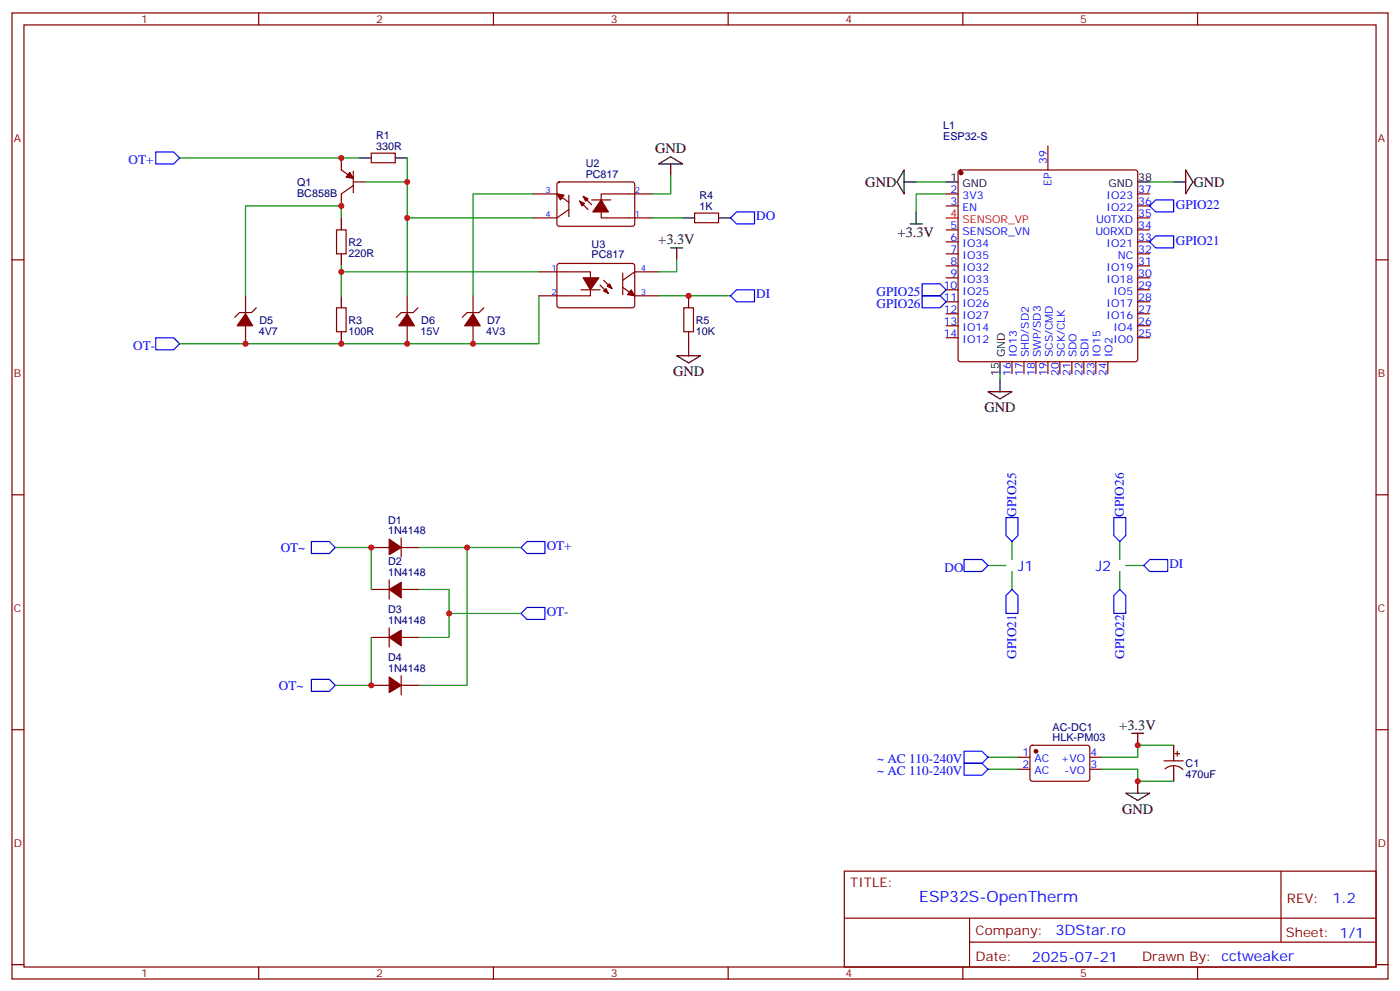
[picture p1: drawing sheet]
<svg xmlns="http://www.w3.org/2000/svg" width="412mm" height="292mm" viewBox="0 0 412 292" stroke-linecap="round" stroke-linejoin="round" font-family="sans-serif">
<g fill="none" stroke="#870000" stroke-width=".35">
<path d="M3.5 3.8h405.4v284.3h-405.4zM7.1 7.3h398.2v277.3h-398.2zM76.2 3.8v3.5M145.3 3.8v3.5M214.5 3.8v3.5M283.6 3.8v3.5M352.8 3.8v3.5M100.5 46.5v3.5l3.6 2.5M104.1 53.6h3.5M104.1 54.6l-3.6 2.5v3.5M104.1 50.4v6.3M109.4 45.1h7v2.8h-7z"/>
<path d="M157 57.1h7l3.6 2.4M164.3 53.8l.4-.2h21.8l.5 .7-.1 11.9-.6 .4-21.8-.1-.5-.6v-11.6zM167.6 57.4v6.4M170.7 59.2l2.5 2.5M171.8 57.8l2.5 2.5M174.3 58.8h5.6M192.3 57.1h-15.2v7h15.2M278.7 57.1h3.5M282.5 50.2l.4-.2h51.5l.5 .2 .2 .5v55.1l-.2 .5-.5 .2h-51.5l-.5-.3-.2-.4v-55.1zM308.7 43v7M335.1 57.1h3.6M3.5 76.5h3.6"/>
<path d="M99.1 67.7h2.9v7h-2.9zM164.3 77.7l.4-.2 21.8 .1 .5 .6-.1 12-.6 .4-21.8-.1-.5-.6v-11.7zM167.6 61.7l-3.6 2.4h-7M204.6 62.7h7.1v2.8h-7.1zM278.7 60.6h3.5M278.7 67.7h3.5M278.7 71.2h3.5M278.7 74.7h3.5M278.7 78.2h3.5M335.1 64.1h3.6M335.1 60.6h3.6M335.1 67.7h3.6"/>
<path d="M335.1 71.2h3.6M335.1 74.7h3.6M335.1 78.2h3.6M405.3 76.5h3.6M72.3 87.1v5.3M72.3 95.9v5.3M75.5 90.6l-1.4 1.4h-3.5l-1.5 1.4M99.1 90.6h2.9v7h-2.9zM119.9 87.1v5.3M119.9 95.9v5.3M123.1 90.6l-1.4 1.4h-3.5l-1.4 1.4M139.3 87.1v5.3"/>
<path d="M139.3 95.9v5.3M142.5 90.6l-1.4 1.4h-3.5l-1.4 1.4M158.7 80h15.2v7.1h-15.2M171.1 85.3h5.6M176.7 83.9l2.5 2.5M177.8 82.5l2.5 2.4M183.4 80.4v6.3M183.4 84.6l3.6 2.5h7M194 80h-7l-3.6 2.5M201.4 90.6h2.9v7h-2.9zM278.7 85.3h3.5M278.7 81.8h3.5"/>
<path d="M278.7 88.8h3.5M278.7 92.4h3.5M278.7 95.9h3.5M278.7 99.4h3.5M335.1 85.3h3.6M335.1 81.8h3.6M335.1 88.8h3.6M335.1 92.4h3.6M335.1 95.9h3.6M335.1 99.4h3.6M298.1 106.5v3.5M301.6 106.5v3.5"/>
<path d="M305.2 106.5v3.5M308.7 106.5v3.5M312.2 106.5v3.5M315.7 106.5v3.5M319.3 106.5v3.5M322.8 106.5v3.5M326.3 106.5v3.5M3.5 145.6h3.6M118.2 158.3v5.7M405.3 145.6h3.6M109.4 161.1h5.3M109.4 173.5h5.3"/>
<path d="M114.7 170.7v5.6M118.2 161.1h5.3M118.2 173.5h5.3M109.4 187.6h5.3M114.7 184.8v5.6M118.2 198.9v5.6M118.2 187.6h5.3M3.5 214.8h3.6M109.4 201.7h5.3M118.2 201.7h5.3M303.6 219.6l.5-.2h16.5l.4 .7v9.4l-.7 .4h-16.5l-.4-.7v-9.1zM405.3 214.8h3.6"/>
<path d="M299.9 222.9h3.5M299.9 226.4h3.5M321 222.9h3.6M321 226.4h3.6M342.9 223.9h5.6M343.2 226.3a3.8 3.8 0 0 1 5.2 .2M345.7 222.9v1M345.7 225.4v1M346.1 221.8h1.4M346.8 221.1v1.4M248.7 256.4h156.6v28.2h-156.6zM377.3 256.4v20.9"/>
<path d="M248.7 270.2h156.5M285.6 277.3h119.6M285.6 270.2v14.2M3.5 283.9h3.6M76.2 284.6v3.5M145.3 284.6v3.5M214.5 284.6v3.5M283.6 284.6v3.5M352.8 284.6v3.5M405.3 283.9h3.6"/>
</g>
<g fill="none" stroke="#008700" stroke-width=".35">
<path d="M52.9 46.5h52.9M107.6 53.6h12.3v33.5M119.9 46.5v7.1M157 57.1h-17.7v30M197.6 51.8v5.3h-5.3M269.9 53.6h8.8M278.7 57.1h-8.8v5.3M338.7 53.6h7M100.5 64.1v-3.5h-28.2v26.5M100.5 78.2v8.9M119.9 64.1h37.1M192.3 64.1h8.8"/>
<path d="M199.3 76.5v3.5h-5.3M100.5 80h58.2M158.7 87.1v14.1h-105.8M194 87.1h21.2M294.6 110v1.8M298.1 159.4v5.3M329.8 159.4v5.3M98.8 161.1h10.6v12.4M123.5 173.5h8.8v14.1h-8.8M123.5 161.1h14.1v40.6h-14.1M137.6 161.1h15.9M291 166.4h5.3"/>
<path d="M298.1 168.2v5.3M329.8 168.2v5.3M331.6 166.4h5.3M109.4 187.6v14.1h-10.6M132.3 180.6h21.2M345.7 219.4h-10.6v3.5h-10.5M291 226.4h8.9M291 222.9h8.9M324.6 226.4h10.5v3.5h10.6"/>
</g>
<g fill="none" stroke="#00f" stroke-width=".35">
<path d="M45.9 44.7h5.3l1.7 1.8-1.7 1.8h-5.3zM215.2 64.1l1.8-1.7h5.2v3.5h-5.2zM338.7 60.6l1.7-1.8h5.3v3.6h-5.3zM338.7 71.2l1.7-1.8h5.3v3.6h-5.3zM45.9 99.4h5.3l1.7 1.8-1.7 1.7h-5.3zM215.2 87.1l1.8-1.8h5.2v3.5h-5.2zM271.6 83.5h5.3l1.8 1.8-1.8 1.8h-5.3zM271.6 87.1h5.3l1.8 1.7-1.8 1.8h-5.3zM91.7 159.4h5.3l1.8 1.7-1.8 1.8h-5.3zM296.3 152.3h3.6v5.3l-1.8 1.8-1.8-1.8zM328.1 152.3h3.5v5.3l-1.8 1.8-1.7-1.8zM153.5 161.1l1.7-1.7h5.3v3.5h-5.3z"/>
<path d="M284 164.7h5.3l1.7 1.7-1.7 1.8h-5.3zM298.1 173.5l1.8 1.8v5.3h-3.6v-5.3zM329.8 173.5l1.8 1.8v5.3h-3.5v-5.3zM338.7 164.7h5.3v3.5h-5.3l-1.8-1.8zM91.7 200h5.3l1.8 1.7-1.8 1.8h-5.3zM153.5 180.6l1.7-1.8h5.3v3.5h-5.3zM284 224.6h5.3l1.7 1.8-1.7 1.8h-5.3zM284 221.1h5.3l1.7 1.8-1.7 1.7h-5.3z"/>
</g>
<g fill="none" stroke="#000" stroke-width=".35">
<path d="M105.8 46.5h3.6M116.4 46.5h3.5M194 48.3l3.6-2.2 3.5 2.2zM197.6 48.3v3.5M266.3 50v7.1l-2.1-3.5zM266.3 53.6h3.6M278.7 53.6h3.5M335.1 53.6h3.6M345.7 53.6h3.5M349.2 50l2.2 3.6-2.2 3.5zM100.5 64.1v3.6M100.5 74.7v3.5"/>
<path d="M197.6 73h3.5M199.3 73v3.5M201.1 64.1h3.5M211.7 64.1h3.5M268.1 65.9h3.5M269.9 62.4v3.5M100.5 87.1v3.5M100.5 97.6v3.6M202.8 87.1v3.5M202.8 97.6v7.1M199.3 104.7h7.1l-3.6 2.1zM291 115.3h7.1l-3.5 2.1z"/>
<path d="M294.6 106.5v3.5M294.6 111.8v3.5M333.4 215.8h3.5M335.1 215.8v3.6M345.7 219.4v3.5M331.6 233.5h7.1l-3.6 2.1zM335.1 229.9v3.6M345.7 226.4v3.5"/>
</g>
<g fill="#870000" stroke="#870000" stroke-width=".35">
<path d="M114.7 158.7l3.5 2.4-3.5 2.2z"/>
<path d="M114.7 199.2l3.5 2.5-3.5 2.1z"/>
<path d="M114.7 173.5l3.5-2.1v4.6z"/>
<path d="M114.7 187.6l3.5-2.1v4.6z"/>
<path d="M72.3 92.4l2.1 3.5h-4.6z"/>
<path d="M119.9 92.4l2.2 3.5h-4.6z"/>
<path d="M139.3 92.4l2.2 3.5h-4.6z"/>
<path d="M103 50.7l1.1 1.8-2.1-.4z"/>
<path d="M171.8 81.8h4.6l-2.5 3.5z"/>
<path d="M178.9 84.2l.7-.7 .7 1.4z"/>
<path d="M177.8 85.7l.7-.8 .7 1.5z"/>
<path d="M185.9 85.3l1.1 1.8-2.1-.4z"/>
<path d="M177.1 58.8l2.1 3.6h-4.6z"/>
<path d="M170.7 59.2l1.5 .7-.8 .7z"/>
<path d="M171.8 57.8l1.4 .7-.7 .7z"/>
<path d="M164 57.1l2.2 .3-1.1 1.4z"/>
<circle cx="305.2" cy="221.1" r=".53"/>
<circle cx="283.1" cy="50.9" r=".53"/>
</g>
<path d="M278.7 64.1h3.5" fill="none" stroke="#f00" stroke-width=".35"/>
<g fill="#c00">
<circle cx="109.4" cy="161.1" r=".88"/>
<circle cx="109.4" cy="201.7" r=".88"/>
<circle cx="132.3" cy="180.6" r=".88"/>
<circle cx="137.6" cy="161.1" r=".88"/>
<circle cx="119.9" cy="101.2" r=".88"/>
<circle cx="72.3" cy="101.2" r=".88"/>
<circle cx="100.5" cy="46.5" r=".88"/>
<circle cx="119.9" cy="53.6" r=".88"/>
<circle cx="100.5" cy="60.6" r=".88"/>
<circle cx="100.5" cy="101.2" r=".88"/>
<circle cx="139.3" cy="101.2" r=".88"/>
<circle cx="119.9" cy="64.1" r=".88"/>
<circle cx="100.5" cy="80" r=".88"/>
<circle cx="202.8" cy="87.1" r=".88"/>
<circle cx="335.1" cy="219.4" r=".88"/>
<circle cx="335.1" cy="229.9" r=".88"/>
</g>
<text font-size="4.6" fill="#00f" x="270.8" y="265.4">ESP32S-OpenTherm</text>
<g font-size="4.2">
<text x="193" y="45.1">GND</text>
<text x="254.9" y="55">GND</text>
<text x="351.5" y="55">GND</text>
<text x="193.9" y="71.9">+3.3V</text>
<text x="264.4" y="69.9">+3.3V</text>
<text x="198.3" y="110.7">GND</text>
<text x="290" y="121.4">GND</text>
<text x="329.7" y="214.8">+3.3V</text>
<text x="330.6" y="239.5">GND</text>
</g>
<g font-size="4.2" fill="#00f">
<text x="299.9" y="168.2">J1</text>
<text x="322.8" y="168.2">J2</text>
<text x="392.5" y="265.7">1.2</text>
<text x="310.9" y="275.2">3DStar.ro</text>
<text x="304" y="283">2025-07-21</text>
</g>
<g font-size="3.9" fill="#00f">
<text x="37.8" y="48.3">OT+</text>
<text x="222.8" y="64.8">DO</text>
<text x="346.4" y="61.4">GPIO22</text>
<text x="346.4" y="72">GPIO21</text>
<text x="222.8" y="87.8">DI</text>
<text x="258.2" y="87.1">GPIO25</text>
<text x="258.2" y="90.6">GPIO26</text>
<text x="39.3" y="102.9">OT-</text>
<text x="299.3" y="152" transform="rotate(-90 299.3 152)">GPIO25</text>
<text x="331" y="152.1" transform="rotate(-90 331 152.1)">GPIO26</text>
<text x="161" y="161.9">OT+</text>
<text x="82.7" y="162.5">OT~</text>
<text x="344.5" y="167.2">DI</text>
<text x="278.2" y="168.2">DO</text>
<text x="161" y="181.3">OT-</text>
<text x="299.3" y="193.9" transform="rotate(-90 299.3 193.9)">GPIO21</text>
<text x="331.2" y="193.9" transform="rotate(-90 331.2 193.9)">GPIO22</text>
<text x="82.1" y="203">OT~</text>
<text x="258.3" y="224.6">~ AC 110-240V</text>
<text x="258.3" y="228.2">~ AC 110-240V</text>
</g>
<g font-size="3.9" fill="#800">
<text x="250.5" y="261">TITLE:</text>
<text x="379.1" y="265.7">REV:</text>
<text x="287.4" y="275.2">Company:</text>
<text x="378.7" y="275.8">Sheet: 1/1</text>
<text x="287.4" y="282.9">Date:</text>
<text x="336.4" y="282.9">Drawn By: cctweaker</text>
</g>
<g font-size="3.2" fill="#800">
<text x="41.6" y="6.8">1</text>
<text x="110.8" y="6.8">2</text>
<text x="179.9" y="6.8">3</text>
<text x="249.1" y="6.8">4</text>
<text x="318.2" y="6.8">5</text>
<text x="4.1" y="41.9">A</text>
<text x="405.9" y="41.9">A</text>
<text x="4.1" y="111.1">B</text>
<text x="405.9" y="111.1">B</text>
<text x="4.1" y="180.2">C</text>
<text x="405.9" y="180.2">C</text>
<text x="4.1" y="249.3">D</text>
<text x="405.9" y="249.3">D</text>
<text x="41.6" y="287.6">1</text>
<text x="110.8" y="287.6">2</text>
<text x="179.9" y="287.6">3</text>
<text x="249.1" y="287.6">4</text>
<text x="318.2" y="287.6">5</text>
</g>
<g font-size="3.2" fill="#000080">
<text x="110.8" y="40.8">R1</text>
<text x="277.9" y="41.2">ESP32-S</text>
<text x="277.9" y="38">L1</text>
<text x="110.8" y="44">330R</text>
<text x="172.5" y="52.5">PC817</text>
<text x="172.5" y="49.3">U2</text>
<text x="87.5" y="57.9">BC858B</text>
<text x="87.5" y="54.7">Q1</text>
<text x="206" y="58.4">R4</text>
<text x="206" y="61.7">1K</text>
<text x="102.7" y="75.5">220R</text>
<text x="102.7" y="72.3">R2</text>
<text x="174.3" y="76.1">PC817</text>
<text x="174.3" y="72.9">U3</text>
<text x="76.5" y="95.3">D5</text>
<text x="102.7" y="95.3">R3</text>
<text x="124.1" y="95.3">D6</text>
<text x="143.5" y="95.3">D7</text>
<text x="205" y="95.3">R5</text>
<text x="76.2" y="98.5">4V7</text>
<text x="102.7" y="98.5">100R</text>
<text x="123.8" y="98.5">15V</text>
<text x="143.2" y="98.5">4V3</text>
<text x="205" y="98.5">10K</text>
<text x="114.3" y="154.1">D1</text>
<text x="114.3" y="157.3">1N4148</text>
<text x="114.3" y="166.4">D2</text>
<text x="114.3" y="169.6">1N4148</text>
<text x="114.3" y="183.7">1N4148</text>
<text x="114.3" y="180.6">D3</text>
<text x="114.3" y="194.7">D4</text>
<text x="114.3" y="197.8">1N4148</text>
<text x="310.1" y="215.2">AC-DC1</text>
<text x="310.1" y="218.2">HLK-PM03</text>
<text x="349.2" y="225.8">C1</text>
<text x="349.2" y="229">470uF</text>
</g>
<g font-size="3.2">
<text x="280" y="53.2">1</text>
<text x="335.3" y="53.2">38</text>
<text x="283.5" y="55">GND</text>
<text x="326.6" y="55">GND</text>
<text x="296" y="105.2" transform="rotate(-90 296 105.2)">GND</text>
<text x="294.2" y="110.7" transform="rotate(-90 294.2 110.7)">15</text>
</g>
<g font-size="3.2" fill="#00f">
<text x="308.3" y="48.3" transform="rotate(-90 308.3 48.3)">39</text>
<text x="280" y="56.7">2</text>
<text x="283.5" y="58.5">3V3</text>
<text x="309.7" y="54.7" transform="rotate(-90 309.7 54.7)">EP</text>
<text x="326" y="58.5">IO23</text>
<text x="335.3" y="56.7">37</text>
<text x="280" y="60.3">3</text>
<text x="283.5" y="62">EN</text>
<text x="322.9" y="65.5">U0TXD</text>
<text x="326" y="62">IO22</text>
<text x="335.3" y="60.3">36</text>
<text x="335.3" y="63.8">35</text>
<text x="280" y="70.8">6</text>
<text x="280" y="67.3">5</text>
<text x="283.5" y="69.1">SENSOR_VN</text>
<text x="322.7" y="69.1">U0RXD</text>
<text x="335.3" y="67.3">34</text>
<text x="335.3" y="70.8">33</text>
<text x="280" y="77.9">8</text>
<text x="280" y="74.4">7</text>
<text x="283.5" y="76.1">IO35</text>
<text x="283.5" y="72.6">IO34</text>
<text x="326" y="72.6">IO21</text>
<text x="329.2" y="76.1">NC</text>
<text x="335.3" y="74.4">32</text>
<text x="335.3" y="77.9">31</text>
<text x="280" y="81.4">9</text>
<text x="283.5" y="83.2">IO33</text>
<text x="283.5" y="79.7">IO32</text>
<text x="326" y="79.7">IO19</text>
<text x="326" y="83.2">IO18</text>
<text x="335.3" y="81.4">30</text>
<text x="278" y="88.5">11</text>
<text x="278" y="84.9">10</text>
<text x="283.5" y="86.7">IO25</text>
<text x="328" y="86.7">IO5</text>
<text x="335.3" y="84.9">29</text>
<text x="335.3" y="88.5">28</text>
<text x="278" y="95.5">13</text>
<text x="278" y="92">12</text>
<text x="283.5" y="93.8">IO27</text>
<text x="283.5" y="90.2">IO26</text>
<text x="326" y="90.2">IO17</text>
<text x="326" y="93.8">IO16</text>
<text x="335.3" y="92">27</text>
<text x="335.3" y="95.5">26</text>
<text x="278" y="99.1">14</text>
<text x="283.5" y="100.8">IO12</text>
<text x="283.5" y="97.3">IO14</text>
<text x="328" y="97.3">IO4</text>
<text x="328" y="100.8">IO0</text>
<text x="335.3" y="99.1">25</text>
<text x="299.5" y="105.2" transform="rotate(-90 299.5 105.2)">IO13</text>
<text x="303" y="105.2" transform="rotate(-90 303 105.2)">SHD/SD2</text>
<text x="306.6" y="105.2" transform="rotate(-90 306.6 105.2)">SWP/SD3</text>
<text x="310.1" y="105.2" transform="rotate(-90 310.1 105.2)">SCS/CMD</text>
<text x="313.6" y="105.2" transform="rotate(-90 313.6 105.2)">SCK/CLK</text>
<text x="317.1" y="105.2" transform="rotate(-90 317.1 105.2)">SDO</text>
<text x="320.7" y="105.2" transform="rotate(-90 320.7 105.2)">SDI</text>
<text x="324.2" y="105.2" transform="rotate(-90 324.2 105.2)">IO15</text>
<text x="327.7" y="105.2" transform="rotate(-90 327.7 105.2)">IO2</text>
<text x="297.7" y="110.7" transform="rotate(-90 297.7 110.7)">16</text>
<text x="301.3" y="110.7" transform="rotate(-90 301.3 110.7)">17</text>
<text x="304.8" y="110.7" transform="rotate(-90 304.8 110.7)">18</text>
<text x="308.3" y="110.7" transform="rotate(-90 308.3 110.7)">19</text>
<text x="311.9" y="110.7" transform="rotate(-90 311.9 110.7)">20</text>
<text x="315.4" y="110.7" transform="rotate(-90 315.4 110.7)">21</text>
<text x="318.9" y="110.7" transform="rotate(-90 318.9 110.7)">22</text>
<text x="322.4" y="110.7" transform="rotate(-90 322.4 110.7)">23</text>
<text x="326" y="110.7" transform="rotate(-90 326 110.7)">24</text>
<text x="301.2" y="226.1">2</text>
<text x="301.2" y="222.5">1</text>
<text x="304.7" y="227.8">AC</text>
<text x="304.7" y="224.3">AC</text>
<text x="312.5" y="224.3">+VO</text>
<text x="313.6" y="227.8">-VO</text>
<text x="321.2" y="222.5">4</text>
<text x="321.2" y="226.1">3</text>
</g>
<g font-size="3.2" fill="#f00">
<text x="280" y="63.8">4</text>
<text x="283.5" y="65.5">SENSOR_VP</text>
</g>
<g font-size="2.5" fill="#00f">
<text x="160.7" y="56.7">3</text>
<text x="187" y="56.7">2</text>
<text x="160.7" y="63.8">4</text>
<text x="187" y="63.8">1</text>
<text x="162.5" y="79.7">1</text>
<text x="188.7" y="79.7">4</text>
<text x="162.5" y="86.7">2</text>
<text x="188.7" y="86.7">3</text>
</g>
</svg>
